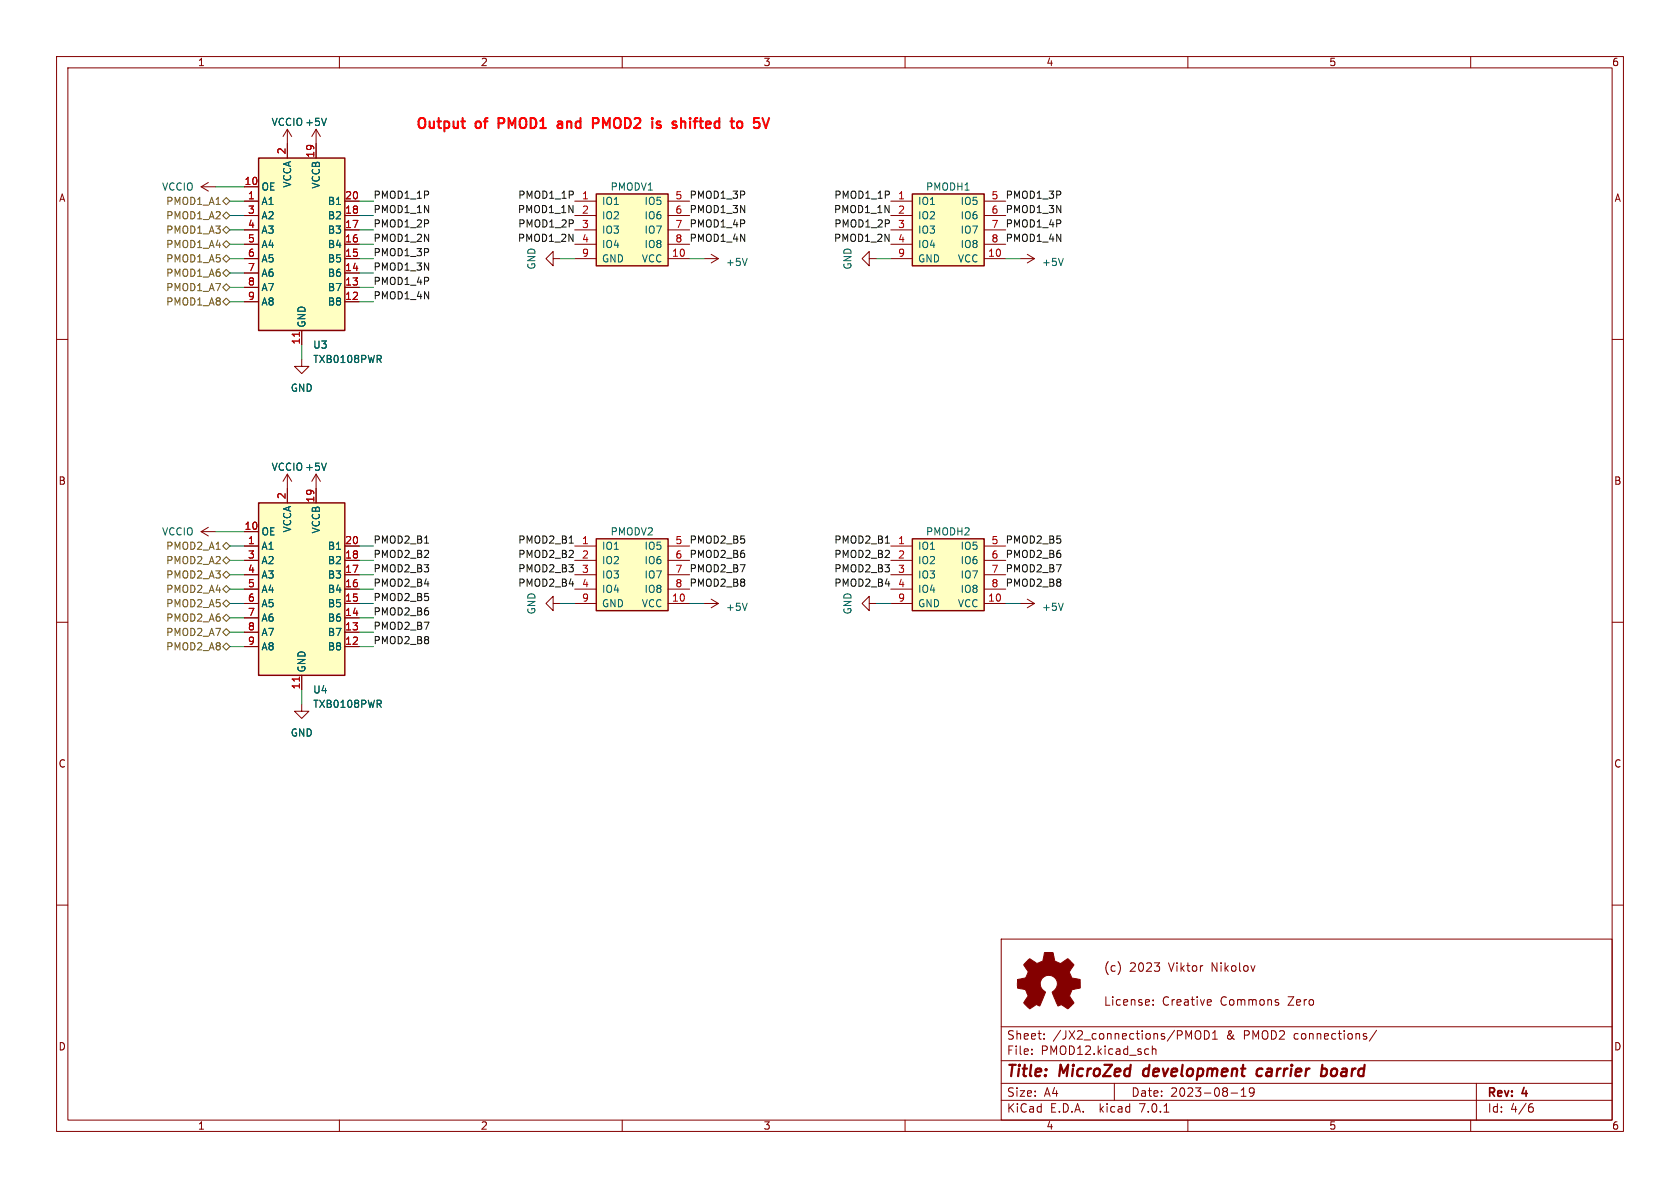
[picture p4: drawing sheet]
<svg xmlns="http://www.w3.org/2000/svg" width="297mm" height="210mm" viewBox="0 0 297 210" stroke-linecap="round" stroke-linejoin="round" font-family="sans-serif">
<g fill="none" stroke="#840000" stroke-width=".18">
<path d="M10 10h277v190h-277zM12 12h273v186h-273zM60 10v2M110 10v2M160 10v2M210 10v2M260 10v2M35.6 33h2.5M35.6 33l1.2 .8M36.8 32.3l-1.2 .7M43.2 35.6h2.5M43.2 33h2.5"/>
<path d="M43.2 38.1h2.5M50.8 22.9v5M50.8 22.9l-.8 1.2M50.8 22.9l.8 1.2M55.9 22.9v5M55.9 22.9l-.8 1.2M55.9 22.9l.7 1.2M61 35.6h2.5M61 38.1h2.5M101.6 35.6h3.8M101.6 38.1h3.8M118.1 35.6h3.8"/>
<path d="M118.1 38.1h3.8M157.5 35.6h3.8M157.5 38.1h3.8M174 35.6h3.8M174 38.1h3.8M10 60h2M43.2 53.3h2.5M43.2 50.8h2.5M43.2 48.3h2.5M43.2 45.7h2.5M43.2 43.2h2.5M43.2 40.6h2.5"/>
<path d="M53.3 58.4v2.6M61 53.3h2.5M61 50.8h2.5M61 48.3h2.5M61 45.7h2.5M61 43.2h2.5M61 40.6h2.5M97.8 45.7v-1.2l-1.3 1.2 1.3 1.3v-1.3h1.3M101.6 45.7h3.8M101.6 43.2h3.8M101.6 40.6h3.8M118.1 45.7h3.8"/>
<path d="M118.1 43.2h3.8M118.1 40.6h3.8M124.5 45.7h2.5M125.7 45l1.3 .7M127 45.7l-1.3 .8M153.7 45.7v-1.2l-1.3 1.2 1.3 1.3v-1.3h1.2M157.5 45.7h3.8M157.5 43.2h3.8M157.5 40.6h3.8M174 45.7h3.8M174 43.2h3.8M174 40.6h3.8"/>
<path d="M180.3 45.7h2.6M181.6 45l1.3 .7M182.9 45.7l-1.3 .8M285 60h2M53.3 63.5v1.3h1.3l-1.3 1.2-1.2-1.2h1.2M35.6 94h2.5M35.6 94l1.2 .7M36.8 93.2l-1.2 .8M43.2 96.5h2.5M43.2 99.1h2.5M43.2 94h2.5M50.8 83.8v5.1"/>
<path d="M50.8 83.8l-.8 1.3M50.8 83.8l.8 1.3M55.9 83.8l-.8 1.3M55.9 83.8v5.1M55.9 83.8l.7 1.3M61 96.5h2.5M61 99.1h2.5M101.6 96.5h3.8M101.6 99.1h3.8M118.1 96.5h3.8M118.1 99.1h3.8M157.5 96.5h3.8"/>
<path d="M157.5 99.1h3.8M174 96.5h3.8M174 99.1h3.8M10 110h2M43.2 106.7h2.5M43.2 101.6h2.5M43.2 104.1h2.5M43.2 114.3h2.5M43.2 111.8h2.5M43.2 109.2h2.5M53.3 119.4v2.5M61 106.7h2.5"/>
<path d="M61 101.6h2.5M61 104.1h2.5M61 114.3h2.5M61 111.8h2.5M61 109.2h2.5M97.8 106.7v-1.3l-1.3 1.3 1.3 1.3v-1.3h1.3M101.6 106.7h3.8M101.6 101.6h3.8M101.6 104.1h3.8M118.1 106.7h3.8M118.1 101.6h3.8M118.1 104.1h3.8"/>
<path d="M124.5 106.7h2.5M125.7 105.9l1.3 .8M127 106.7l-1.3 .7M153.7 106.7v-1.3l-1.3 1.3 1.3 1.3v-1.3h1.2M157.5 106.7h3.8M157.5 101.6h3.8M157.5 104.1h3.8M174 106.7h3.8M174 101.6h3.8M174 104.1h3.8M180.3 106.7h2.6M181.6 105.9l1.3 .8"/>
<path d="M182.9 106.7l-1.3 .7M285 110h2M53.3 124.5v1.2h1.3l-1.3 1.3-1.2-1.3h1.2M10 160h2M285 160h2M177 166h108v32h-108zM195.5 176.2v1.5h.7M195.9 170.1a1.76 1.76 0 0 0 0 2.1M200.4 170.2l-.5 .1M200.6 170.8l-.8 .9h.9M206.1 176.2a.81 .81 0 0 0-.5 .8 .81 .81 0 0 0 .5 .7M206.6 170.2l.5 1.5 .5-1.5"/>
<path d="M214.3 171.7v-1.5l.8 1.5M216.4 176.2a.81 .81 0 0 0-.5 .8 .81 .81 0 0 0 .5 .7M227.7 176.2h1l-1 1.5h1M60 198v2M110 198v2M160 198v2M177 194.5h108M177 191.5h108M177 187.5h108M177 181.5h108M182.4 186.3v.1M182.4 185.5v.1"/>
<path d="M184.6 183.6v.1M184.6 182.8v.1M197 191.5v3M202.9 185.4l.2 .1M203.1 186.3l-.2 .1M203.7 184.9v1.5M203.7 185.5l.2-.1 .4 .1 .1 .9M205.8 196.6h.8M210 198v2M211.5 182.3a.5 .5 0 0 1 .5-.1 .5 .5 0 0 1 .3 .5v.5a.5 .5 0 0 1-.5 .5 .5 .5 0 0 1-.5-.5v-.5zM212.9 182.2a.76 .76 0 0 1 .9 .8 .76 .76 0 0 1-.9 .7zM214.4 183.7h.8"/>
<path d="M214.4 182.6l.4-.4v1.5M217.6 193.2h1.2M219.4 193.8h.9M219.4 192.7l.5-.4v1.5M221.7 192.9l-.3 .3h-.4l-.1-.3 .1-.5 .4-.1 .2 .1a.99 .99 0 0 1-.3 1.4h-.3M241.2 183.2l.4 .1v.2l-.2 .2h-.3M241.2 182.7l.4 .1M243.4 182.1l-1.3 2M260 198v2M261 191.5v6.5M270.5 195.7h.4l.2 .3-.1 .5-.5 .1M270.9 195.1l-.4 .1"/>
</g>
<path d="M202.1 189.3v.7M223 188.9a.66 .66 0 0 0-.8 .4v.7l.3 .2h.3M233.7 189l.2-.1 .5 .1 .2 .3-.1 .6a.66 .66 0 0 1-1 .2M233.8 188.2l-.3 2" fill="none" stroke="#840000" stroke-width=".4"/>
<path d="M57.7 20.9l-.4 1.3M132.1 45.7l-.4 1.2M188 45.7l-.5 1.2M67 63.5l.4 .6M67.3 62.9v.5M57.7 81.9l-.4 1.2M132.1 106.6l-.4 1.3M188 106.6l-.5 1.3M67 124.4l.4 .6M67.3 123.9v.4" fill="none" stroke="#006464" stroke-width=".18"/>
<g fill="#ffffc2" stroke="#ffffc2" stroke-width=".18">
<path d="M105.4 95.3h12.7v12.7h-12.7z"/>
<path d="M45.7 88.9h15.3v30.5h-15.3z"/>
<path d="M45.7 27.9h15.3v30.5h-15.3z"/>
<path d="M105.4 34.3h12.7v12.7h-12.7z"/>
<path d="M161.3 95.3h12.7v12.7h-12.7z"/>
<path d="M161.3 34.3h12.7v12.7h-12.7z"/>
</g>
<path d="M45.7 27.9h15.3v30.5h-15.3zM105.4 34.3h12.7v12.7h-12.7zM161.3 34.3h12.7v12.7h-12.7zM45.7 88.9h15.3v30.5h-15.3zM105.4 95.3h12.7v12.7h-12.7zM161.3 95.3h12.7v12.7h-12.7z" fill="none" stroke="#840000" stroke-width=".25"/>
<path d="M52.9 58.7v.7M52.9 119.7v.7" fill="none" stroke="#a90000" stroke-width=".18"/>
<path d="M181.5 170l.6-.5 .8 .6a.62 .62 0 0 0 1 0l.2-.1a1.62 1.62 0 0 0 .5-1.4l.1-.2h1.5l.1 .8a.74 .74 0 0 0 .7 .9l.5 .2 1.3-.8 1 1-.4 .7a.75 .75 0 0 0-.1 1.2l.2 .5 1.5 .3v1.5l-1.4 .2-.1 .2a1.23 1.23 0 0 0-.3 1.2l.7 1-.1 .1-1 .9-.8-.5a.54 .54 0 0 0-.9 0l-1.1-2.3a2.33 2.33 0 0 0 .9-2 1.54 1.54 0 0 0-2.5-.7 1.54 1.54 0 0 0 .4 2.6l-1 2.4a.69 .69 0 0 0-1.1 .2l-.7 .3-1-1 .8-1.2-.3-.6a.71 .71 0 0 0-.9-.7l-.7-.2v-1.4l.4-.1a1.11 1.11 0 0 0 1.3-.7 .72 .72 0 0 0-.2-1.2l-.4-.7z" fill="#840000" stroke="#840000" stroke-width=".18"/>
<g fill="none" stroke="#725600" stroke-width=".18">
<path d="M39.4 35.6l.6-.7 .6 .7-.6 .6zM39.4 38.1l.6-.6 .6 .6-.6 .6zM39.4 50.8l.6-.6 .6 .6-.6 .6zM39.4 48.3l.6-.7 .6 .7-.6 .6zM39.4 40.6l.6-.6 .6 .6-.6 .7zM39.4 45.7l.6-.6 .6 .6-.6 .7zM39.4 53.3l.6-.6 .6 .6-.6 .7zM40 42.5l.6 .7-.6 .6-.6-.6zM39.4 96.5l.6-.6 .6 .6-.6 .7zM40 98.4l.6 .7-.6 .6-.6-.6zM39.4 101.6l.6-.6 .6 .6-.6 .6zM39.4 114.3l.6-.6 .6 .6-.6 .6z"/>
<path d="M39.4 106.7l.6-.7 .6 .7-.6 .6zM39.4 109.2l.6-.6 .6 .6-.6 .7zM39.4 111.8l.6-.7 .6 .7-.6 .6zM39.4 104.1l.6-.6 .6 .6-.6 .7z"/>
</g>
<path d="M75.1 96h.7M100.6 96h.8M156.5 96h.7" fill="none" stroke="#0f0f0f" stroke-width=".18"/>
<path d="M99.1 21.5h-.5M99.2 22h-.4a.35 .35 0 0 0-.3 .3 .35 .35 0 0 0 .3 .3h.4M104.8 20.9h.7a.48 .48 0 0 1 .4 .4 .48 .48 0 0 1-.4 .5h-.7M116.1 21.8l.1 .2 .6 .1v.2l-.2 .3h-.5M116.8 21.5h-.5l-.2 .2M121.1 21.5a.48 .48 0 0 0-.7 .1M130.5 21.5a.48 .48 0 0 1 .7 .3v.5a.48 .48 0 0 1-.7 .3M136 20.9l-.6 1.7" fill="none" stroke="#f00" stroke-width=".36"/>
<g fill="none" stroke="#009600" stroke-width=".18">
<path d="M38.1 33h5.1M40.6 35.6h2.6M40.6 38.1h2.6M63.5 35.6h2.5M63.5 38.1h2.5M40.6 45.7h2.6M40.6 48.3h2.6M40.6 53.3h2.6M40.6 43.2h2.6M40.6 50.8h2.6M40.6 40.6h2.6M63.5 45.7h2.5"/>
<path d="M63.5 48.3h2.5M63.5 53.3h2.5M63.5 43.2h2.5M63.5 50.8h2.5M63.5 40.6h2.5M99.1 45.7h2.5M121.9 45.7h2.6M154.9 45.7h2.6M177.8 45.7h2.5M53.3 61v2.5M38.1 94h5.1M40.6 99.1h2.6"/>
<path d="M40.6 96.5h2.6M63.5 99.1h2.5M63.5 96.5h2.5M40.6 114.3h2.6M40.6 101.6h2.6M40.6 111.8h2.6M40.6 109.2h2.6M40.6 106.7h2.6M40.6 104.1h2.6M63.5 114.3h2.5M63.5 101.6h2.5M63.5 111.8h2.5"/>
<path d="M63.5 109.2h2.5M63.5 106.7h2.5M63.5 104.1h2.5M99.1 106.7h2.5M121.9 106.7h2.6M154.9 106.7h2.6M177.8 106.7h2.5M53.3 121.9v2.6"/>
</g>
<g font-size="2.8" fill="#840000">
<text x="178" y="190.8">Title:</text>
<text x="187.4" y="190.8">MicroZed</text>
<text x="202.8" y="190.8">development</text>
<text x="223.5" y="190.8">carrier</text>
<text x="235.5" y="190.8">board</text>
</g>
<g font-size="2.5" fill="#f00">
<text x="73.7" y="22.9">Output</text>
<text x="84.3" y="22.9">of</text>
<text x="88.8" y="22.9">PMOD1</text>
<text x="99.8" y="22.9">and</text>
<text x="106.5" y="22.9">PMOD2</text>
<text x="117.6" y="22.9">is</text>
<text x="121.7" y="22.9">shifted</text>
<text x="132.7" y="22.9">to</text>
</g>
<g font-size="2.1" fill="#840000">
<text x="196.4" y="171.9">(c)</text>
<text x="200.9" y="171.9">2023</text>
<text x="207.8" y="171.9">Viktor</text>
<text x="215.4" y="171.9">Nikolov</text>
<text x="196.4" y="177.9">License:</text>
<text x="206.7" y="177.9">Creative</text>
<text x="217" y="177.9">Commons</text>
<text x="229" y="177.9">Zero</text>
<text x="178" y="183.9">Sheet:</text>
<text x="186.2" y="183.9">/JX2_connections/PMOD1</text>
<text x="216.8" y="183.9">&amp;</text>
<text x="219.9" y="183.9">PMOD2</text>
<text x="228.8" y="183.9">connections/</text>
<text x="178" y="186.6">File:</text>
<text x="184" y="186.6">PMOD12.kicad_sch</text>
<text x="178" y="196.8">KiCad</text>
<text x="178" y="194">Size:</text>
<text x="184.6" y="194">A4</text>
<text x="185.7" y="196.8">E.D.A.</text>
<text x="194.4" y="196.8">kicad</text>
<text x="200" y="194">Date:</text>
<text x="201.5" y="196.8">7.0.1</text>
<text x="206.9" y="194">2023-08-19</text>
<text x="263" y="194.2">Rev:</text>
<text x="263" y="196.8">Id:</text>
<text x="267" y="196.8">4/6</text>
<text x="269.2" y="194.2">4</text>
</g>
<g font-size="1.8" fill="#840000">
<text x="35" y="11.8">1</text>
<text x="85" y="11.8">2</text>
<text x="135" y="11.8">3</text>
<text x="185" y="11.8">4</text>
<text x="235" y="11.8">5</text>
<text x="285" y="11.8">6</text>
<text x="10.4" y="35.8">A</text>
<text x="285.4" y="35.8">A</text>
<text x="10.3" y="85.8">B</text>
<text x="285.3" y="85.8">B</text>
<text x="10.3" y="135.8">C</text>
<text x="285.3" y="135.8">C</text>
<text x="10.3" y="185.8">D</text>
<text x="285.3" y="185.8">D</text>
<text x="35" y="199.8">1</text>
<text x="85" y="199.8">2</text>
<text x="135" y="199.8">3</text>
<text x="185" y="199.8">4</text>
<text x="235" y="199.8">5</text>
<text x="285" y="199.8">6</text>
</g>
<g font-size="1.8" fill="#006464">
<text x="48" y="22.4">VCCIO +5V</text>
<text x="28.6" y="33.8">VCCIO</text>
<text x="46.2" y="33.8">OE</text>
<text x="51.6" y="33.3" transform="rotate(-90 51.6 33.3)">VCCA</text>
<text x="56.7" y="33.5" transform="rotate(-90 56.7 33.5)">VCCB</text>
<text x="107.9" y="33.8">PMODV1</text>
<text x="163.6" y="33.8">PMODH1</text>
<text x="46.2" y="36.4">A1</text>
<text x="46.2" y="38.9">A2</text>
<text x="46.2" y="41.5">A3</text>
<text x="57.8" y="41.5">B3</text>
<text x="57.8" y="38.9">B2</text>
<text x="57.8" y="36.4">B1</text>
<text x="106.4" y="36.4">IO1</text>
<text x="106.4" y="38.9">IO2</text>
<text x="106.4" y="41.5">IO3</text>
<text x="113.8" y="36.4">IO5</text>
<text x="113.8" y="38.9">IO6</text>
<text x="113.8" y="41.5">IO7</text>
<text x="162.3" y="36.4">IO1</text>
<text x="162.3" y="38.9">IO2</text>
<text x="162.3" y="41.5">IO3</text>
<text x="169.7" y="36.4">IO5</text>
<text x="169.7" y="38.9">IO6</text>
<text x="169.7" y="41.5">IO7</text>
<text x="46.2" y="44">A4</text>
<text x="46.2" y="46.5">A5</text>
<text x="57.8" y="46.5">B5</text>
<text x="57.8" y="44">B4</text>
<text x="94.8" y="47.7" transform="rotate(-90 94.8 47.7)">GND</text>
<text x="106.4" y="44">IO4</text>
<text x="106.4" y="46.5">GND</text>
<text x="113.3" y="46.5">VCC</text>
<text x="113.8" y="44">IO8</text>
<text x="128.3" y="47.2">+5V</text>
<text x="150.7" y="47.7" transform="rotate(-90 150.7 47.7)">GND</text>
<text x="162.3" y="44">IO4</text>
<text x="162.3" y="46.5">GND</text>
<text x="169.2" y="46.5">VCC</text>
<text x="169.7" y="44">IO8</text>
<text x="184.2" y="47.2">+5V</text>
<text x="46.2" y="49.1">A6</text>
<text x="46.2" y="51.6">A7</text>
<text x="57.8" y="51.6">B7</text>
<text x="57.8" y="49.1">B6</text>
<text x="46.2" y="54.2">A8</text>
<text x="54.2" y="57.9" transform="rotate(-90 54.2 57.9)">GND</text>
<text x="57.8" y="54.2">B8</text>
<text x="55.3" y="64.3">TXB0108PWR</text>
<text x="55.3" y="61.8">U3</text>
<text x="51.3" y="69.4">GND</text>
<text x="48" y="83.4">VCCIO +5V</text>
<text x="28.6" y="94.8">VCCIO</text>
<text x="46.2" y="94.8">OE</text>
<text x="51.6" y="94.3" transform="rotate(-90 51.6 94.3)">VCCA</text>
<text x="56.7" y="94.4" transform="rotate(-90 56.7 94.4)">VCCB</text>
<text x="107.9" y="94.8">PMODV2</text>
<text x="163.6" y="94.8">PMODH2</text>
<text x="46.2" y="97.3">A1</text>
<text x="46.2" y="99.9">A2</text>
<text x="57.8" y="99.9">B2</text>
<text x="57.8" y="97.3">B1</text>
<text x="106.4" y="97.3">IO1</text>
<text x="106.4" y="99.9">IO2</text>
<text x="113.8" y="97.3">IO5</text>
<text x="113.8" y="99.9">IO6</text>
<text x="162.3" y="97.3">IO1</text>
<text x="162.3" y="99.9">IO2</text>
<text x="169.7" y="97.3">IO5</text>
<text x="169.7" y="99.9">IO6</text>
<text x="46.2" y="102.4">A3</text>
<text x="46.2" y="105">A4</text>
<text x="46.2" y="107.5">A5</text>
<text x="57.8" y="107.5">B5</text>
<text x="57.8" y="105">B4</text>
<text x="57.8" y="102.4">B3</text>
<text x="106.4" y="102.4">IO3</text>
<text x="106.4" y="105">IO4</text>
<text x="106.4" y="107.5">GND</text>
<text x="113.3" y="107.5">VCC</text>
<text x="113.8" y="102.4">IO7</text>
<text x="113.8" y="105">IO8</text>
<text x="162.3" y="102.4">IO3</text>
<text x="162.3" y="105">IO4</text>
<text x="162.3" y="107.5">GND</text>
<text x="169.2" y="107.5">VCC</text>
<text x="169.7" y="102.4">IO7</text>
<text x="169.7" y="105">IO8</text>
<text x="46.2" y="110">A6</text>
<text x="46.2" y="112.6">A7</text>
<text x="57.8" y="112.6">B7</text>
<text x="57.8" y="110">B6</text>
<text x="94.8" y="108.7" transform="rotate(-90 94.8 108.7)">GND</text>
<text x="128.3" y="108.1">+5V</text>
<text x="150.7" y="108.7" transform="rotate(-90 150.7 108.7)">GND</text>
<text x="184.2" y="108.1">+5V</text>
<text x="46.2" y="115.1">A8</text>
<text x="54.2" y="118.9" transform="rotate(-90 54.2 118.9)">GND</text>
<text x="57.8" y="115.1">B8</text>
<text x="55.3" y="125.3">TXB0108PWR</text>
<text x="55.3" y="122.7">U4</text>
<text x="51.3" y="130.4">GND</text>
</g>
<g font-size="1.8" fill="#a90000">
<text x="50.5" y="27.3" transform="rotate(-90 50.5 27.3)">2</text>
<text x="55.6" y="27.9" transform="rotate(-90 55.6 27.9)">19</text>
<text x="43.2" y="32.8">10</text>
<text x="43.8" y="35.3">1</text>
<text x="61" y="35.3">20</text>
<text x="102.8" y="35.3">1</text>
<text x="119.3" y="35.3">5</text>
<text x="158.7" y="35.3">1</text>
<text x="175.2" y="35.3">5</text>
<text x="43.8" y="37.8">3</text>
<text x="43.8" y="40.4">4</text>
<text x="61" y="40.4">17</text>
<text x="61" y="37.8">18</text>
<text x="102.8" y="37.8">2</text>
<text x="102.8" y="40.4">3</text>
<text x="119.3" y="37.8">6</text>
<text x="119.3" y="40.4">7</text>
<text x="158.7" y="37.8">2</text>
<text x="158.7" y="40.4">3</text>
<text x="175.2" y="37.8">6</text>
<text x="175.2" y="40.4">7</text>
<text x="43.8" y="42.9">5</text>
<text x="43.8" y="45.5">6</text>
<text x="61" y="45.5">15</text>
<text x="61" y="42.9">16</text>
<text x="102.8" y="42.9">4</text>
<text x="102.8" y="45.5">9</text>
<text x="118.7" y="45.5">10</text>
<text x="119.3" y="42.9">8</text>
<text x="158.7" y="42.9">4</text>
<text x="158.7" y="45.5">9</text>
<text x="174.6" y="45.5">10</text>
<text x="175.2" y="42.9">8</text>
<text x="43.8" y="48">7</text>
<text x="43.8" y="50.5">8</text>
<text x="43.8" y="53.1">9</text>
<text x="61" y="53.1">12</text>
<text x="61" y="50.5">13</text>
<text x="61" y="48">14</text>
<text x="53.1" y="61" transform="rotate(-90 53.1 61)">11</text>
<text x="50.5" y="88.3" transform="rotate(-90 50.5 88.3)">2</text>
<text x="55.6" y="88.9" transform="rotate(-90 55.6 88.9)">19</text>
<text x="43.2" y="93.7">10</text>
<text x="43.8" y="96.3">1</text>
<text x="43.8" y="98.8">3</text>
<text x="43.8" y="101.3">4</text>
<text x="61" y="101.3">17</text>
<text x="61" y="98.8">18</text>
<text x="61" y="96.3">20</text>
<text x="102.8" y="96.3">1</text>
<text x="102.8" y="98.8">2</text>
<text x="102.8" y="101.3">3</text>
<text x="119.3" y="96.3">5</text>
<text x="119.3" y="98.8">6</text>
<text x="119.3" y="101.3">7</text>
<text x="158.7" y="96.3">1</text>
<text x="158.7" y="98.8">2</text>
<text x="158.7" y="101.3">3</text>
<text x="175.2" y="96.3">5</text>
<text x="175.2" y="98.8">6</text>
<text x="175.2" y="101.3">7</text>
<text x="43.8" y="103.9">5</text>
<text x="43.8" y="106.4">6</text>
<text x="61" y="106.4">15</text>
<text x="61" y="103.9">16</text>
<text x="102.8" y="103.9">4</text>
<text x="102.8" y="106.4">9</text>
<text x="118.7" y="106.4">10</text>
<text x="119.3" y="103.9">8</text>
<text x="158.7" y="103.9">4</text>
<text x="158.7" y="106.4">9</text>
<text x="174.6" y="106.4">10</text>
<text x="175.2" y="103.9">8</text>
<text x="43.8" y="109">7</text>
<text x="43.8" y="111.5">8</text>
<text x="61" y="111.5">13</text>
<text x="61" y="109">14</text>
<text x="43.8" y="114">9</text>
<text x="61" y="114">12</text>
<text x="53.1" y="121.9" transform="rotate(-90 53.1 121.9)">11</text>
</g>
<g font-size="1.8" fill="#0f0f0f">
<text x="66" y="35.2">PMOD1_1P</text>
<text x="91.5" y="35.2">PMOD1_1P</text>
<text x="121.9" y="35.2">PMOD1_3P</text>
<text x="147.4" y="35.2">PMOD1_1P</text>
<text x="177.8" y="35.2">PMOD1_3P</text>
<text x="66" y="40.3">PMOD1_2P</text>
<text x="66" y="37.8">PMOD1_1N</text>
<text x="91.4" y="37.8">PMOD1_1N</text>
<text x="91.5" y="40.3">PMOD1_2P</text>
<text x="121.9" y="40.3">PMOD1_4P</text>
<text x="121.9" y="37.8">PMOD1_3N</text>
<text x="147.3" y="37.8">PMOD1_1N</text>
<text x="147.4" y="40.3">PMOD1_2P</text>
<text x="177.8" y="37.8">PMOD1_3N</text>
<text x="177.8" y="40.3">PMOD1_4P</text>
<text x="66" y="45.4">PMOD1_3P</text>
<text x="66" y="47.9">PMOD1_3N</text>
<text x="66" y="42.8">PMOD1_2N</text>
<text x="91.4" y="42.8">PMOD1_2N</text>
<text x="121.9" y="42.8">PMOD1_4N</text>
<text x="147.3" y="42.8">PMOD1_2N</text>
<text x="177.8" y="42.8">PMOD1_4N</text>
<text x="66" y="50.5">PMOD1_4P</text>
<text x="66" y="53">PMOD1_4N</text>
<text x="66" y="101.3">PMOD2_B3</text>
<text x="66" y="96.2">PMOD2_B1</text>
<text x="66" y="98.7">PMOD2_B2</text>
<text x="91.5" y="101.3">PMOD2_B3</text>
<text x="91.5" y="96.2">PMOD2_B1</text>
<text x="91.5" y="98.7">PMOD2_B2</text>
<text x="121.9" y="101.3">PMOD2_B7</text>
<text x="121.9" y="98.7">PMOD2_B6</text>
<text x="121.9" y="96.2">PMOD2_B5</text>
<text x="147.4" y="96.2">PMOD2_B1</text>
<text x="147.4" y="101.3">PMOD2_B3</text>
<text x="147.4" y="98.7">PMOD2_B2</text>
<text x="177.8" y="101.3">PMOD2_B7</text>
<text x="177.8" y="96.2">PMOD2_B5</text>
<text x="177.8" y="98.7">PMOD2_B6</text>
<text x="66" y="103.8">PMOD2_B4</text>
<text x="66" y="106.3">PMOD2_B5</text>
<text x="91.5" y="103.8">PMOD2_B4</text>
<text x="121.9" y="103.8">PMOD2_B8</text>
<text x="147.4" y="103.8">PMOD2_B4</text>
<text x="177.8" y="103.8">PMOD2_B8</text>
<text x="66" y="108.9">PMOD2_B6</text>
<text x="66" y="114">PMOD2_B8</text>
<text x="66" y="111.4">PMOD2_B7</text>
</g>
<g font-size="1.8" fill="#725600">
<text x="29.3" y="36.4">PMOD1_A1</text>
<text x="29.3" y="41.5">PMOD1_A3</text>
<text x="29.3" y="38.9">PMOD1_A2</text>
<text x="29.3" y="44">PMOD1_A4</text>
<text x="29.3" y="46.5">PMOD1_A5</text>
<text x="29.3" y="51.6">PMOD1_A7</text>
<text x="29.3" y="49.1">PMOD1_A6</text>
<text x="29.3" y="54.2">PMOD1_A8</text>
<text x="29.3" y="97.3">PMOD2_A1</text>
<text x="29.3" y="99.9">PMOD2_A2</text>
<text x="29.3" y="102.4">PMOD2_A3</text>
<text x="29.3" y="107.5">PMOD2_A5</text>
<text x="29.3" y="105">PMOD2_A4</text>
<text x="29.3" y="110">PMOD2_A6</text>
<text x="29.3" y="112.6">PMOD2_A7</text>
<text x="29.3" y="115.1">PMOD2_A8</text>
</g>
</svg>
